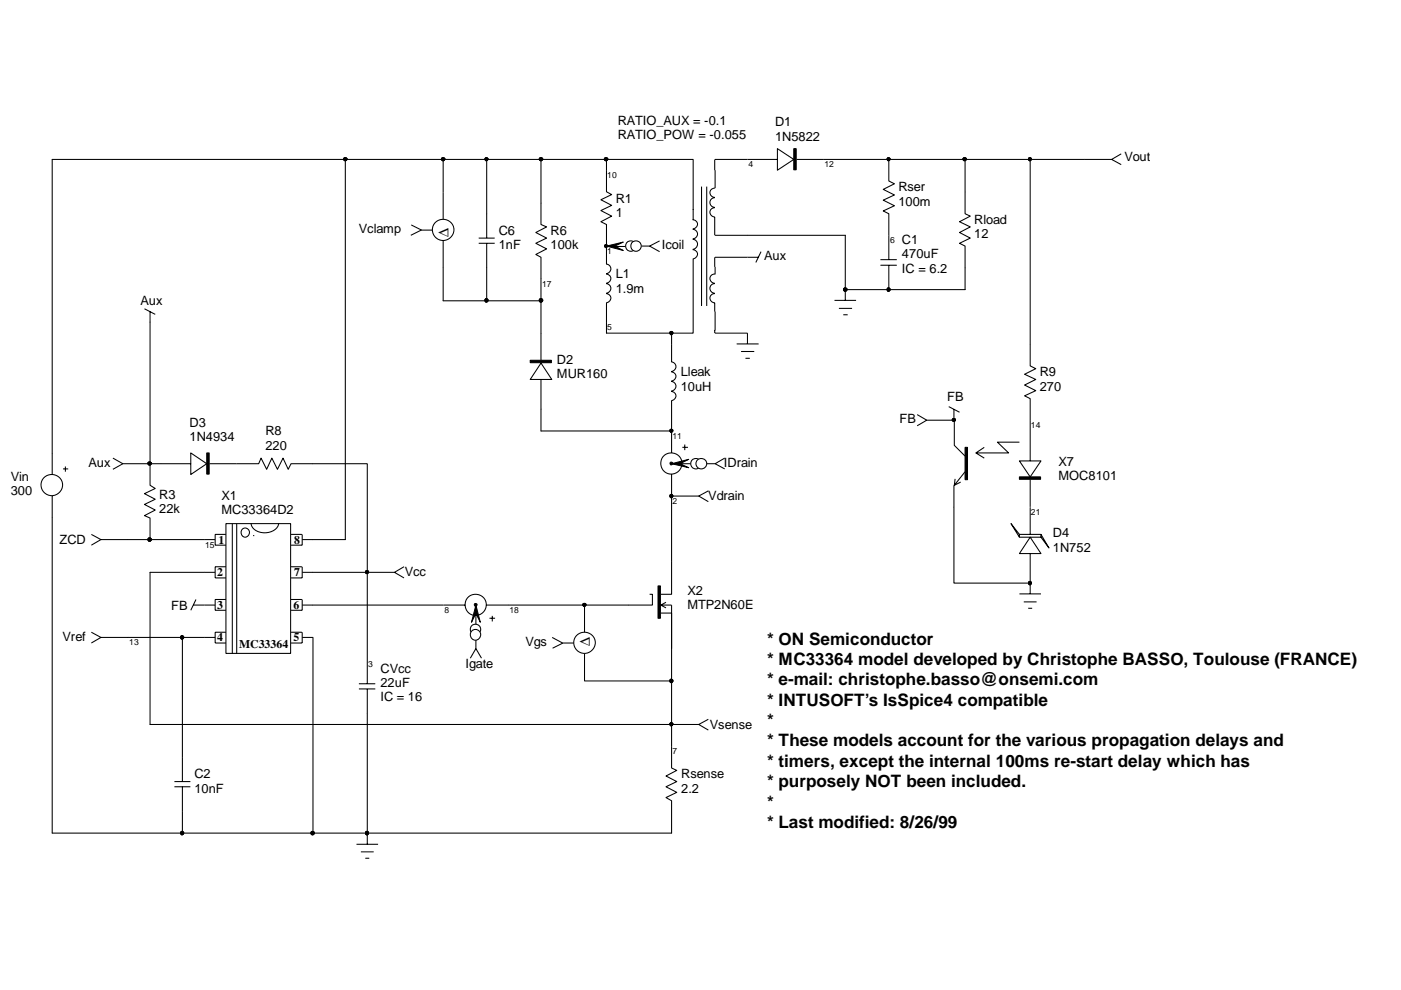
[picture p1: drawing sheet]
<svg xmlns="http://www.w3.org/2000/svg" width="297mm" height="210mm" viewBox="0 0 297 210" stroke-linecap="round" stroke-linejoin="round" font-family="sans-serif">
<g fill="none" stroke="#000" stroke-width=".22">
<path d="M128.6 36.1v4.6l1.1 .6-2.3 1.1 2.3 1.1-2.3 1.1 2.3 1.2-2.3 1.2 1.2 .6v8.4M158.5 33.8h6.3v-2.3l3.5 2.3-3.5 2.3v-2.3M168.9 33.8h5.7M218.4 33.8h17.3M235.7 33.8l2 1.1M237.7 32.6l-2 1.2M128.5 56a1.02 1.02 0 0 1 1 1 1.02 1.02 0 0 1-1 1M128.5 58.1a.97 .97 0 0 1 1 1 .97 .97 0 0 1-1 .9M186.7 55.1h3.4M186.7 56.2h3.4M188.4 49.9v5.2M188.4 56.2v5.2"/>
<path d="M128.5 60.1a1.02 1.02 0 0 1 1 1.1 1.02 1.02 0 0 1-1 1M128.5 62.3a.97 .97 0 0 1 1 .9 .97 .97 0 0 1-1 1M128.6 64.3v4M11.1 96v4.6M13.4 99.4h1.1M13.9 98.9v1.1M142.4 91.4v4.6M142.4 98.3h4.1M144.7 94.8h1.2M145.2 94.3v1.1M11.1 105.2v4.6M142.4 100.6v4.6"/>
<circle cx="142.3" cy="98.3" r="2.26"/>
<circle cx="11" cy="102.8" r="2.27"/>
</g>
<path d="M168.3 31.5h.5v4.5h-.5z" fill-rule="evenodd" fill="#000" stroke="#000" stroke-width=".22"/>
<g fill="#000" stroke="#000" stroke-width=".21">
<circle cx="188.4" cy="61.4" r=".33"/>
<circle cx="142.3" cy="91.3" r=".31"/>
<circle cx="142.3" cy="105.2" r=".33"/>
</g>
<circle cx="218.4" cy="33.7" r=".31" fill="#000" stroke="#000" stroke-width=".25"/>
<g fill="#fff" stroke="#000" stroke-width=".22">
<circle cx="147.5" cy="98.3" r="1.11"/>
<circle cx="148.7" cy="98.3" r="1.13"/>
</g>
<g fill="#000" stroke="#000" stroke-width=".21">
<path d="M142.4 98.3l3.6-.9-1.8 .9 1.8 .9z" fill-rule="evenodd"/>
<circle cx="179.2" cy="61.4" r=".35"/>
<circle cx="142.3" cy="98.3" r=".31"/>
<circle cx="142.3" cy="153.6" r=".31"/>
</g>
<g fill="none" stroke="#000" stroke-width=".22">
<path d="M114.7 33.8h13.9M128.6 52.3h4.1M204.6 40.7v4.6l1.1 .5-2.3 1.2 2.3 1.1-2.3 1.2 2.3 1.2-2.3 1.1 1.2 .6v4.6M176.9 63.7h4.6M177.9 65.4h2.8M178.8 66.7h.9M179.2 61.4v2.3M142.4 98.3h1.1M149.8 98.3h1.8M151.6 98.3l2 1.1M153.6 97.1l-2 1.2M142.4 158.3v4.5l1.1 .5-2.3 1.2 2.3 1.2-2.3 1.1 2.3 1.2-2.3 1.1 1.2 .7v4.5"/>
<path d="M142.4 153.6h5.7M148.1 153.6l2.1 1.2M150.2 152.5l-2.1 1.1"/>
</g>
<g fill="#000" stroke="#000" stroke-width=".25">
<circle cx="114.7" cy="33.7" r=".33"/>
<circle cx="128.5" cy="33.7" r=".33"/>
</g>
<g fill="#fff" stroke="#000" stroke-width=".22">
<circle cx="133.7" cy="52.2" r="1.11"/>
<circle cx="134.8" cy="52.2" r="1.11"/>
</g>
<g fill="#000" stroke="#000" stroke-width=".21">
<path d="M128.6 52.2l3.5-.9-1.7 .9 1.7 .9z" fill-rule="evenodd"/>
<circle cx="188.4" cy="33.7" r=".31"/>
<circle cx="128.5" cy="52.2" r=".35"/>
<circle cx="142.3" cy="70.6" r=".31"/>
<circle cx="31.7" cy="98.3" r=".33"/>
<circle cx="202.3" cy="89" r=".33"/>
<circle cx="31.7" cy="114.4" r=".35"/>
<circle cx="142.3" cy="105.2" r=".33"/>
<circle cx="77.8" cy="121.3" r=".31"/>
<circle cx="218.3" cy="123.6" r=".33"/>
<circle cx="77.8" cy="176.6" r=".33"/>
</g>
<g fill="none" stroke="#000" stroke-width=".22">
<path d="M11.1 33.8h62.1v80.6h-6.8M128.6 36.1v-2.3h18.4v12.9M148.7 39.6v25.3M149.8 39.6v25.3M151.5 39.9a.97 .97 0 0 0-1 1 .97 .97 0 0 0 1 .9M151.5 33.8v2.3M151.6 33.8h6.9M151.6 36.1v3.8M174.6 33.8h13.8v4.6l1.2 .6-2.3 1.2 2.3 1.1-2.3 1.1 2.3 1.2-2.3 1.1 1.1 .6v4.6M204.6 33.8v6.9M218.4 33.8v43.8l1.2 .6-2.4 1.2 2.4 1.1-2.4 1.1 2.4 1.2-2.4 1.1 1.2 .6v13.2h-2.3l2.3 3.4 2.3-3.4h-2.3M101.5 50.5h3.4"/>
<path d="M101.5 51.6h3.4M103.2 50.5v-16.7h11.5v13.8l1.2 .5-2.3 1.2 2.3 1.2-2.3 1.1 2.3 1.2-2.3 1.2 1.1 .5v9.2M103.2 51.6v12.2h-9.2M128.6 52.2h1.1M136 52.2h1.7M137.7 52.2l2.1 1.2M139.8 51.1l-2.1 1.1M146.9 46.6a.97 .97 0 0 1 1 1 .97 .97 0 0 1-1 .9M146.9 48.6a1.02 1.02 0 0 1 1 1 1.02 1.02 0 0 1-1 1.1M146.9 50.7a1.06 1.06 0 0 1 1 1.1 1.06 1.06 0 0 1-1 1.1M146.9 52.9a.97 .97 0 0 1 1 1 .97 .97 0 0 1-1 1M147 55v15.6h-4.6"/>
<path d="M151.5 41.9a1.02 1.02 0 0 0-1 1 1.02 1.02 0 0 0 1 1.1M151.5 44a.97 .97 0 0 0-1 1 .97 .97 0 0 0 1 1v3.9M151.5 58.1a.97 .97 0 0 0-1 1 .97 .97 0 0 0 1 .9M151.5 54.5v2.1M151.6 49.9h6.9M151.6 56.6v1.6M151.6 54.5h9.2M161.4 53.4l-1.1 2.2M179.2 49.9v11.5h9.2M204.6 56.8v4.6M114.7 63.8v12.6M128.6 68.3v2.3h13.8"/>
<path d="M142.3 76.7a1.02 1.02 0 0 1 1 1 1.02 1.02 0 0 1-1 1.1M142.3 78.8a.97 .97 0 0 1 1 1 .97 .97 0 0 1-1 1M142.4 70.6v6.1M151.5 60.1a1.02 1.02 0 0 0-1 1.1 1.02 1.02 0 0 0 1 1M151.5 62.3a.97 .97 0 0 0-1 .9 .97 .97 0 0 0 1 1v1.9M151.5 70v.6M151.6 70.6h6.9v2.3M151.6 66.1v3.9M156.2 72.9h4.6M157.1 74.5h2.8M158.1 76h.9M23.9 97.1l2.2 1.2"/>
<path d="M26.1 98.3h14.3v-2.3l3.4 2.3-3.4 2.3v-2.3M26.1 98.3l-2.2 1.2M31.8 98.3v4.6l1.1 .7-2.3 1.1 2.3 1.2-2.3 1.1 2.3 1.1-2.3 1.2 1.2 .5v4.6h11.5M44.4 98.3h10.4l.6-1.2 1.1 2.4 1.1-2.4 1.2 2.4 1.2-2.4 1.1 2.4 .6-1.2h16.2v23h5.7M114.7 80.5h2.3l-2.3-3.5-2.3 3.5h2.3v10.9h27.7v-6.4M142.3 80.9a1.02 1.02 0 0 1 1 1 1.02 1.02 0 0 1-1 1M142.3 83a.97 .97 0 0 1 1 1 .97 .97 0 0 1-1 .9M194.5 87.9l2 1.2M196.5 89.1l-2 1.2M201.1 86.2l2.3 1.2M202.2 86.8v2.3h-5.7M202.3 89.1v5.3l2.3 2.3"/>
<path d="M208.7 94.8l-1.8 1.2 1.8 1.1M216.1 93.7h-4.6l2.3 2.3h-6.9M148.1 105.2h-5.7v13.9M148.1 105.2l2.1 1.2M150.2 104.1l-2.1 1.1M202.2 102.9v20.7h16.2v2.3M202.5 101.5l-.2 1.4 1.4-.7M204.6 100l-2.3 2.9M218.4 101.7v5.8M31.8 121.3h11.5M41 128.3h2.3M41.6 127.1l-1.2 2.3"/>
<path d="M77.9 139.8v5.2M83.6 121.3l2.1 1.2M85.7 120.2l-2.1 1.1M94 128.3h4.6M100.9 128.3v4.1M103.2 128.3h4.6M103.8 131.1h1.2M104.4 130.6v1.2M142.4 137.5v6.9M216.1 125.9h4.6M217.1 127.6h2.7M218 129h.8"/>
<path d="M76.1 145h3.5M76.1 146.1h3.5M77.9 146.1v5.2M66.4 176.6h76M75.6 179h4.6M77.9 176.6v2.4M76.5 180.6h2.7M77.4 182h.9"/>
<circle cx="100.8" cy="128.2" r="2.26"/>
</g>
<g fill="#000" stroke="#000" stroke-width=".22">
<path d="M112.4 76.4h4.5v.5h-4.5z" fill-rule="evenodd"/>
<path d="M43.8 96h.5v4.5h-.5z" fill-rule="evenodd"/>
<path d="M204.6 94.8h.5v6.9h-.5z" fill-rule="evenodd"/>
<path d="M216.1 101.1h4.5v.5h-4.5z" fill-rule="evenodd"/>
</g>
<g fill="#000" stroke="#000" stroke-width=".25">
<circle cx="73.2" cy="33.7" r=".33"/>
<circle cx="103.1" cy="33.7" r=".31"/>
<circle cx="114.7" cy="33.7" r=".33"/>
<circle cx="128.5" cy="33.7" r=".33"/>
<circle cx="188.4" cy="33.7" r=".31"/>
<circle cx="204.5" cy="33.7" r=".33"/>
<circle cx="218.4" cy="33.7" r=".31"/>
<circle cx="103.1" cy="63.7" r=".33"/>
<circle cx="114.7" cy="63.7" r=".35"/>
<circle cx="142.3" cy="70.6" r=".33"/>
<circle cx="142.3" cy="70.6" r=".31"/>
<circle cx="179.2" cy="61.4" r=".35"/>
<circle cx="188.4" cy="61.4" r=".33"/>
<circle cx="31.7" cy="98.3" r=".33"/>
<circle cx="142.3" cy="91.3" r=".31"/>
<circle cx="31.7" cy="114.4" r=".35"/>
<circle cx="142.3" cy="105.2" r=".33"/>
<circle cx="77.8" cy="121.3" r=".31"/>
<circle cx="218.3" cy="123.6" r=".33"/>
<circle cx="142.3" cy="144.4" r=".33"/>
<circle cx="66.3" cy="176.6" r=".33"/>
<circle cx="77.8" cy="176.6" r=".33"/>
</g>
<g fill="#fff" stroke="#000" stroke-width=".22">
<circle cx="100.8" cy="133.5" r="1.11"/>
<circle cx="100.8" cy="134.6" r="1.12"/>
</g>
<g fill="#000" stroke="#000" stroke-width=".21">
<path d="M100.9 128.3l.9 3.6-.9-1.8-.9 1.8z" fill-rule="evenodd"/>
<circle cx="100.8" cy="128.2" r=".31"/>
<circle cx="218.3" cy="123.6" r=".33"/>
</g>
<path d="M158.5 49.9h20.7M216.1 113.3h4.6v.6h-4.6zM216.1 113.3l-1.7-2.3 1.7 2.9M218.4 117.4h2.3l-2.3-3.5-2.3 3.5h2.3v6.2M218.4 107.5v5.8M220.7 113.3l1.7 2.9-1.7-2.3M100.9 128.3v1.1M100.9 135.7v1.8M100.9 137.5l-1.2 2.1M100.9 137.5l1.2 2.1M117.1 135.1l2.2 1.2h2.4" fill="none" stroke="#000" stroke-width=".22"/>
<circle cx="123.9" cy="136.3" r="2.27" fill="#fff" stroke="#000" stroke-width=".22"/>
<path d="M11.1 33.8v62.2M91.8 48.8h-2.5l-2.2 1.1M119.4 136.3l-2.2 1.1M123.9 128.3v5.7M123.9 138.6v5.8h18.5" fill="none" stroke="#000" stroke-width=".22"/>
<circle cx="123.9" cy="128.2" r=".31" fill="#000" stroke="#000" stroke-width=".21"/>
<circle cx="142.3" cy="144.4" r=".33" fill="#000" stroke="#000" stroke-width=".25"/>
<circle cx="94" cy="48.7" r="2.27" fill="#fff" stroke="#000" stroke-width=".22"/>
<g fill="none" stroke="#000" stroke-width=".22">
<path d="M73.2 33.8h30M94 33.8v6.9M188.4 33.8h30M87.2 47.7l2.2 1.1M94 40.7v5.8M94 51.1v12.7M30.6 65.5l2.3 1.2M31.8 66.1v32.2M103.2 63.8h11.5M188.4 61.4h16.2M11.1 109.8v66.8h55.3v-41.5M19.4 113.3l2 1.1"/>
<path d="M21.4 114.4h10.4M21.4 114.4l-2 1.2M142.4 119.1v6.9h-2.3M19.4 134l2 1.1M21.4 135.1h21.9M21.4 135.1l-2 1.2M31.8 121.3v32.3h110.6M38.7 135.1v25.4M66.4 128.3h27.6M66.4 121.3h11.5v18.5M137.7 126h.6v2.3h-30.5M140.1 128.3h2.3v9.2v-7.5h-2.3"/>
<path d="M141.2 127.7l-1.1 .6 1.1 .6M77.9 151.3v25.3M142.4 144.4v13.9M38.7 172.1v4.5M142.4 174.3v2.3"/>
</g>
<g fill="#000" stroke="#000" stroke-width=".25">
<circle cx="73.2" cy="33.7" r=".33"/>
<circle cx="94" cy="33.7" r=".33"/>
<circle cx="103.1" cy="33.7" r=".31"/>
<circle cx="188.4" cy="33.7" r=".31"/>
<circle cx="204.5" cy="33.7" r=".33"/>
<circle cx="218.4" cy="33.7" r=".31"/>
<circle cx="103.1" cy="63.7" r=".33"/>
<circle cx="114.7" cy="63.7" r=".35"/>
<circle cx="188.4" cy="61.4" r=".33"/>
<circle cx="31.7" cy="98.3" r=".33"/>
<circle cx="31.7" cy="114.4" r=".35"/>
<circle cx="38.6" cy="135.1" r=".33"/>
<circle cx="77.8" cy="121.3" r=".31"/>
<circle cx="123.9" cy="128.2" r=".31"/>
<circle cx="123.9" cy="128.2" r=".33"/>
<circle cx="142.3" cy="144.4" r=".33"/>
<circle cx="142.3" cy="153.6" r=".31"/>
<circle cx="38.6" cy="176.6" r=".33"/>
<circle cx="66.3" cy="176.6" r=".35"/>
<circle cx="77.8" cy="176.6" r=".33"/>
</g>
<path d="M139.5 124.2h.5v6.9h-.5z" fill-rule="evenodd" fill="#000" stroke="#000" stroke-width=".22"/>
<path d="M47.9 111h13.7v27.5h-13.7z" fill-rule="evenodd" fill="#fff" stroke="#000" stroke-width=".22"/>
<g fill="none" stroke="#000" stroke-width=".22">
<path d="M47.9 113.3h-2.3v2.3h2.3M49.3 111v27.6M50.2 111v27.6M51.6 113.3v.4M53.7 113.6h.2M61.7 113.3h2.3M64.1 113.3v2.3h-2.4M47.9 120.2h-2.3v2.3h2.3M47.9 127.1h-2.3v2.3h2.3M47.9 134h-2.3v2.3h2.3M61.7 120.2h2.3M61.7 127.1h2.3"/>
<path d="M61.7 134h2.3M64.1 120.2v2.3h-2.4M64.1 127.1v2.3h-2.4M64.1 134v2.3h-2.4"/>
</g>
<circle cx="52" cy="112.9" r=".93" fill="#fff" stroke="#000" stroke-width=".22"/>
<g fill="none" stroke="#000" stroke-width=".22">
<path d="M43.3 114.4h2.3M53.2 110.9a2.79 2.79 0 0 0 3.6 2 2.42 2.42 0 0 0 2.3-2M64.1 114.4h2.3M43.3 121.3h2.3M43.3 128.3h2.3M43.3 135.1h2.3M64.1 121.3h2.3M64.1 128.3h2.3M64.1 135.1h2.3M37 165.7h3.4M37 166.8h3.4M38.7 160.5v5.2"/>
<path d="M38.7 166.8v5.3"/>
</g>
<g font-size="3.6">
<text x="162.6" y="136.7">* ON Semiconductor</text>
<text x="162.6" y="141">* MC33364 model developed by Christophe BASSO, Toulouse (FRANCE)</text>
<text x="162.6" y="145.3">* e-mail: christophe.basso@onsemi.com</text>
<text x="162.6" y="149.6">* INTUSOFT’s IsSpice4 compatible</text>
<text x="162.6" y="153.9">*</text>
<text x="162.6" y="158.3">* These models account for the various propagation delays and</text>
<text x="162.6" y="162.6">* timers, except the internal 100ms re-start delay which has</text>
<text x="162.6" y="166.9">* purposely NOT been included.</text>
<text x="162.6" y="171.2">*</text>
<text x="162.6" y="175.5">* Last modified: 8/26/99</text>
</g>
<g font-size="3.1">
<text x="95.1" y="50.1" transform="rotate(-90 95.1 50.1)">∆</text>
<text x="125" y="136.9" transform="rotate(-90 125 136.9)">∆</text>
</g>
<g font-size="2.7">
<text x="131" y="26.5">RATIO_AUX = -0.1</text>
<text x="131" y="29.6">RATIO_POW = -0.055</text>
<text x="164.3" y="26.8">D1</text>
<text x="164.3" y="29.8">1N5822</text>
<text x="238.4" y="34.1">Vout</text>
<text x="190.5" y="40.6">Rser</text>
<text x="130.5" y="42.9">R1</text>
<text x="130.5" y="46">1</text>
<text x="190.5" y="43.7">100m</text>
<text x="206.6" y="47.5">Rload</text>
<text x="76.1" y="49.4">Vclamp</text>
<text x="105.7" y="49.8">C6</text>
<text x="105.7" y="52.9">1nF</text>
<text x="116.7" y="49.8">R6</text>
<text x="116.7" y="52.9">100k</text>
<text x="140.4" y="52.9">Icoil</text>
<text x="191.2" y="51.7">C1</text>
<text x="206.6" y="50.6">12</text>
<text x="130.5" y="59">L1</text>
<text x="162" y="55.1">Aux</text>
<text x="191.2" y="54.7">470uF</text>
<text x="191.2" y="57.8">IC = 6.2</text>
<text x="29.8" y="64.6">Aux</text>
<text x="130.5" y="62.1">1.9m</text>
<text x="118.1" y="77.2">D2</text>
<text x="118.1" y="80.2">MUR160</text>
<text x="144.3" y="79.8">Lleak</text>
<text x="144.3" y="82.8">10uH</text>
<text x="220.5" y="79.8">R9</text>
<text x="220.5" y="82.8">270</text>
<text x="190.7" y="89.8">FB</text>
<text x="200.8" y="84.9">FB</text>
<text x="40.2" y="90.5">D3</text>
<text x="40.2" y="93.6">1N4934</text>
<text x="56.3" y="92.3">R8</text>
<text x="56.3" y="95.4">220</text>
<text x="2.3" y="102">Vin</text>
<text x="18.8" y="99.1">Aux</text>
<text x="153.5" y="99">IDrain</text>
<text x="224.4" y="98.8">X7</text>
<text x="224.4" y="101.9">MOC8101</text>
<text x="2.3" y="105">300</text>
<text x="33.8" y="105.8">R3</text>
<text x="47" y="105.9">X1</text>
<text x="150.2" y="105.9">Vdrain</text>
<text x="33.8" y="108.8">22k</text>
<text x="47" y="109">MC33364D2</text>
<text x="223.2" y="113.9">D4</text>
<text x="12.6" y="115.3">ZCD</text>
<text x="223.2" y="116.9">1N752</text>
<text x="85.8" y="122.1">Vcc</text>
<text x="36.3" y="129.4">FB</text>
<text x="145.8" y="126.2">X2</text>
<text x="145.8" y="129.2">MTP2N60E</text>
<text x="13.3" y="135.9">Vref</text>
<text x="111.4" y="136.9">Vgs</text>
<text x="80.7" y="142.6">CVcc</text>
<text x="98.7" y="141.7">Igate</text>
<text x="80.7" y="145.6">22uF</text>
<text x="80.7" y="148.7">IC = 16</text>
<text x="150.5" y="154.6">Vsense</text>
<text x="41.2" y="165">C2</text>
<text x="144.4" y="165">Rsense</text>
<text x="41.2" y="168.1">10nF</text>
<text x="144.4" y="168.1">2.2</text>
</g>
<g font-size="2.5">
<text x="46.3" y="115.3">1</text>
<text x="62.4" y="115.3">8</text>
<text x="46" y="122.2">2</text>
<text x="62.4" y="122.2">7</text>
<text x="46" y="129.1">3</text>
<text x="62.2" y="129.1">6</text>
<text x="46" y="136">4</text>
<text x="50.7" y="137.4">MC33364</text>
<text x="62.2" y="136">5</text>
</g>
<g font-size="1.8">
<text x="158.7" y="35.5">4</text>
<text x="174.8" y="35.5">12</text>
<text x="128.8" y="37.8">10</text>
<text x="128.8" y="53.9">1</text>
<text x="188.7" y="51.6">6</text>
<text x="115" y="60.8">17</text>
<text x="128.8" y="70">5</text>
<text x="142.6" y="93.1">11</text>
<text x="218.6" y="90.8">14</text>
<text x="142.6" y="106.9">2</text>
<text x="218.6" y="109.2">21</text>
<text x="43.5" y="116.1">15</text>
<text x="94.2" y="130">8</text>
<text x="108" y="130">18</text>
<text x="27.4" y="136.8">13</text>
<text x="78" y="141.5">3</text>
<text x="142.6" y="159.9">7</text>
</g>
</svg>
